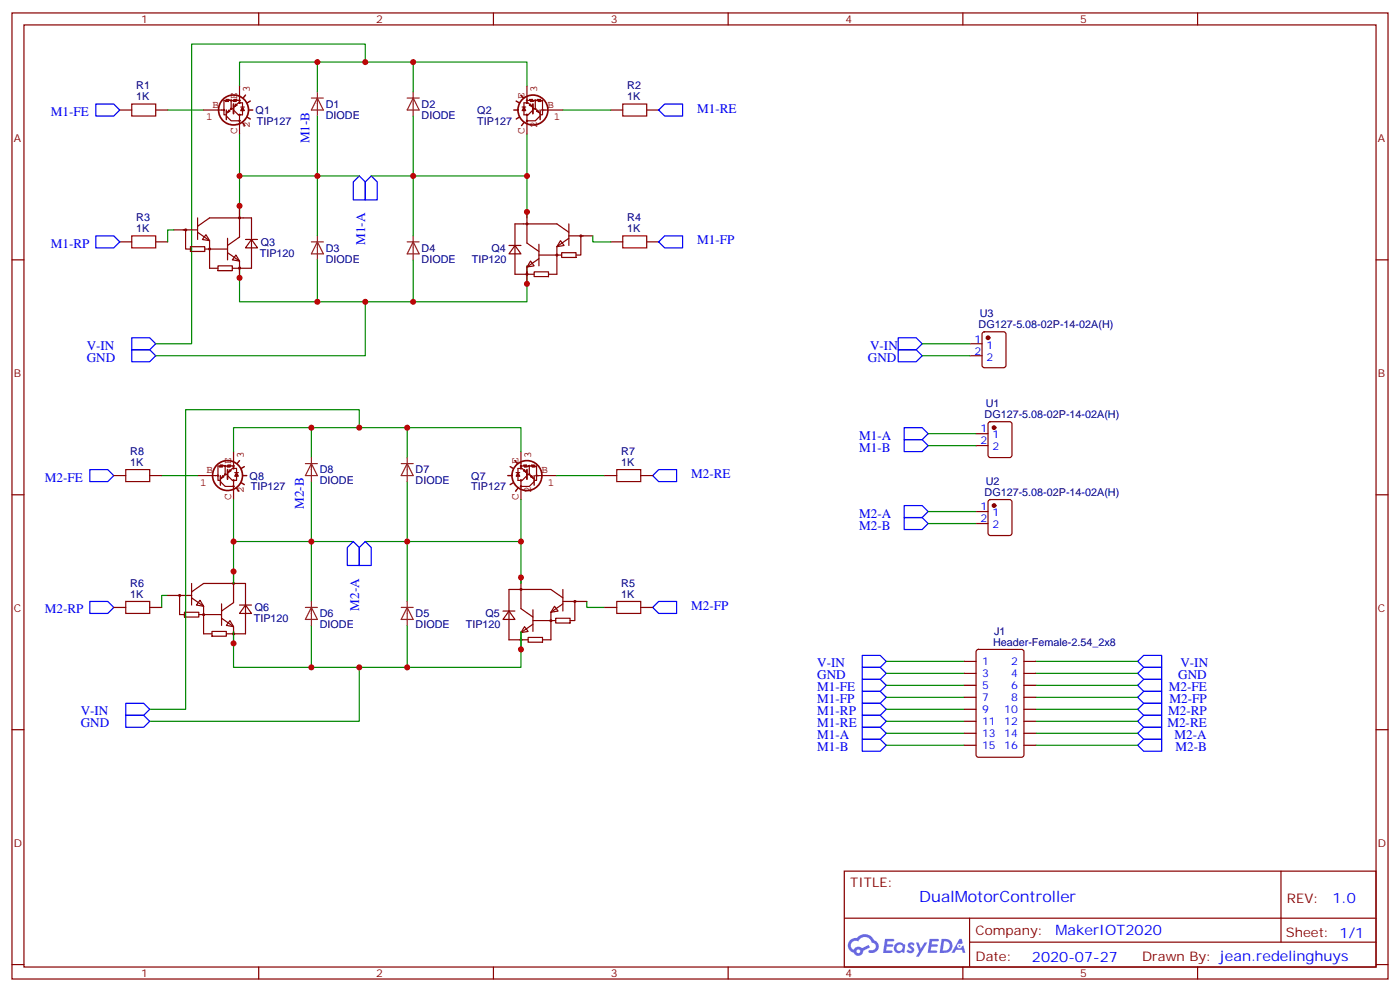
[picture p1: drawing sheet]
<svg xmlns="http://www.w3.org/2000/svg" width="412mm" height="292mm" viewBox="0 0 412 292" stroke-linecap="round" stroke-linejoin="round" font-family="sans-serif">
<g fill="none" stroke="#870000" stroke-width=".35">
<path d="M3.5 3.8h405.4v284.3h-405.4zM7.1 7.3h398.2v277.3h-398.2zM76.2 3.8v3.5M145.3 3.8v3.5M214.5 3.8v3.5M283.6 3.8v3.5M352.8 3.8v3.5M3.5 76.5h3.6M405.3 76.5h3.6M3.5 145.6h3.6M405.3 145.6h3.6M3.5 214.8h3.6"/>
<path d="M405.3 214.8h3.6M248.7 256.4h156.6v28.2h-156.6zM377.3 256.4v20.9M248.7 270.2h156.5M285.6 277.3h119.6M285.6 270.2v14.2M3.5 283.9h3.6M76.2 284.6v3.5M145.3 284.6v3.5M214.5 284.6v3.5M283.6 284.6v3.5M352.8 284.6v3.5"/>
<path d="M405.3 283.9h3.6"/>
</g>
<g fill="#5487ff">
<path d="M267.7 277.6a1.22 1.22 0 0 1 1.7 .2l-.4 .6a.47 .47 0 0 0-.3-.4 .47 .47 0 0 0-.5 .2l.1 .2a1.14 1.14 0 0 1 .8 1.8 1.14 1.14 0 0 1-1.9 0l-.2-.2 .5-.6 .7 .5a.29 .29 0 0 0 .3-.3 .29 .29 0 0 0-.2-.3 1.04 1.04 0 0 1-.6-1.7z"/>
<path d="M260.7 276.3h2.4l.3 .2-.2 .5-1.8 .1-.1 .8h1.5l.3 .4-.3 .4h-1.6l-.2 1.1h1.7l.2 .3-.2 .3-2.6 .1z"/>
<path d="M273.8 276.3h2.4l.3 .2-.1 .5-1.8 .1-.2 .8h1.6l.3 .4-.4 .4h-1.6l-.1 1.1h1.7l.2 .3-.2 .3-2.6 .1z"/>
<path d="M282.6 276.3h.7l.3 1.3-.6 .3a.69 .69 0 0 0-1 .3 .69 .69 0 0 0 .4 .9 .69 .69 0 0 0 .9-.6l.5-.2 .6 2.2h-.8l-.2-.9h-1.8l-.5 .9h-.8z"/>
<path d="M269.8 277.4h.8l.6 1.8 1.1-1.8h.9l-2.6 4.2h-.8l.9-1.5z"/>
<path d="M277.4 276.3l-.6 4.2h1.3a2.11 2.11 0 0 0 2.5-2.1 2.11 2.11 0 0 0-2.5-2.1zM278.1 277.1a1.39 1.39 0 0 1 1.7 1.4 1.39 1.39 0 0 1-1.8 1.3h-.3z"/>
<path d="M263.7 277.9a1.54 1.54 0 0 0-.1 2.2 1.54 1.54 0 0 0 2.2 .1l.6 .3 .3-2.3-.2-.3h-.4a1.49 1.49 0 0 0-2.4 0zM264 278.9a.94 .94 0 0 1 1.8 0 .94 .94 0 0 1-1.8 0z"/>
<path d="M250.4 276.7a2.18 2.18 0 0 0 1.1 3.7 1.44 1.44 0 0 0 1.6 .9 1.44 1.44 0 0 0 1.2-1.4l2-1.1-.5-.7-1.9 1a1.47 1.47 0 0 0-2.4 .4 1.39 1.39 0 0 1-.7-1.9 1.39 1.39 0 0 1 2-.5 2.12 2.12 0 0 1 2.2-1.3 2.12 2.12 0 0 1 1.9 1.7 1.14 1.14 0 0 1 1.1 1.4 1.14 1.14 0 0 1-1.7 .7 .43 .43 0 0 0-.5 .4 .43 .43 0 0 0 .4 .5 1.98 1.98 0 0 0 2.5-1.2 1.98 1.98 0 0 0-1.2-2.6 3.1 3.1 0 0 0-5.3-.6l-.9 .1zM252.3 280a.55 .55 0 0 1 1.1 0 .55 .55 0 0 1-1.1 0z"/>
<circle cx="282.6" cy="278.4" r=".26"/>
</g>
<g fill="none" stroke="#8c2424" stroke-width=".35">
<path d="M91.7 28.9h3.5M93.5 28.9l1.7 3.5h-3.5zM93.5 27.1v7M119.9 28.9h3.6M121.7 28.9l1.8 3.5h-3.6zM121.7 27.1v7M91.7 71.2h3.5M93.5 69.4v7.1M93.5 71.2l1.7 3.5h-3.5zM119.9 71.2h3.6M121.7 69.4v7.1M121.7 71.2l1.8 3.5h-3.6z"/>
<path d="M90 136.5h3.5M91.7 134.7v7M91.7 136.5l1.8 3.5h-3.5zM118.2 136.5h3.5M119.9 134.7v7M119.9 136.5l1.8 3.5h-3.5zM90 178.8h3.5M91.7 178.8l1.8 3.5h-3.5zM91.7 177v7.1M118.2 178.8h3.5M119.9 178.8l1.8 3.5h-3.5zM119.9 177v7.1"/>
</g>
<g fill="none" stroke="#008700" stroke-width=".35">
<path d="M93.5 18.3v8.8M107.6 18.3v-5.3h-51.2v88.2h-10.5M121.7 18.3v8.8M49.4 32.4h10.6M70.6 25.3v-7h84.6v7M70.6 39.4v24.7M93.5 34.1v35.3M121.7 34.1v35.3M155.2 39.4v24.7M165.8 32.4h14.1M70.6 51.8h35.2M109.4 51.8h45.8"/>
<path d="M51.2 67.7h-1.8v3.5M70.6 78.2v10.6h84.6v-10.6M93.5 76.5v12.3M121.7 76.5v12.3M174.6 69.4v1.8h5.3M107.6 88.8v15.9h-61.7M271.6 101.2h14.2M271.6 104.7h14.2M47.6 140h10.6M68.8 132.9v-7h84.7v7M91.7 125.9v8.8M105.8 125.9v-5.3h-51.1v88.2h-10.6"/>
<path d="M119.9 125.9v8.8M164 140h14.2M273.4 127.6h14.1M273.4 131.2h14.1M68.8 147v24.7M68.8 159.4h35.3M91.7 141.7v35.3M107.6 159.4h45.9M119.9 141.7v35.3M153.5 147v24.7M273.4 150.6h14.1M273.4 154.1h14.1"/>
<path d="M49.4 175.3h-1.8v3.5M172.9 177v1.8h5.3M68.8 185.8v10.6h84.7v-10.6M91.7 184.1v12.3M105.8 196.4v15.9h-61.7M119.9 184.1v12.3M261.1 198.2h22.9M261.1 194.7h22.9M305.2 194.7h29.9M305.2 198.2h29.9M261.1 201.7h22.9M261.1 205.2h22.9"/>
<path d="M261.1 208.8h22.9M261.1 212.3h22.9M261.1 215.8h22.9M261.1 219.4h22.9M305.2 219.4h29.9M305.2 215.8h29.9M305.2 212.3h29.9M305.2 208.8h29.9M305.2 205.2h29.9M305.2 201.7h29.9"/>
</g>
<path d="M38.8 30.6h7.1v3.5h-7.1zM183.4 30.6h7.1v3.5h-7.1zM38.8 69.4h7.1v3.6h-7.1zM183.4 69.4h7.1v3.6h-7.1zM37 138.2h7.1v3.5h-7.1zM181.7 138.2h7v3.5h-7zM37 177h7.1v3.6h-7.1zM181.7 177h7v3.6h-7z" fill="none" stroke="#a10000" stroke-width=".35"/>
<g fill="none" stroke="#870000" stroke-width=".35">
<path d="M35.3 32.4h3.5M45.9 32.4h3.5M179.9 32.4h3.5M190.5 32.4h3.5M35.3 71.2h3.5M45.9 71.2h3.5M51.2 67.7h7M54.7 67.7v5.6h1.4M56.1 72.6h4.2v1.4h-4.2zM58.2 66.6l3.5-2.5h12.4v14.9h-3.5M58.2 68.4l3.5 2.4v8.2h2.5M58.2 64.1v6.4"/>
<path d="M60.3 73.3h6.7M60.7 69.1l1 1.7-2.1-.3zM64.2 78.2h4.2v1.5h-4.2zM67 74.4l3.6 2.4v2.2h-2.2M67 70.1v6.4M69.5 75.1l1.1 1.7-2.2-.3zM70.6 60.6v9.2l-3.6 2.4M70.6 78.2v3.6M72.3 70.5h3.5M74.1 70.5l1.7 2.5h-3.5zM149.9 72.2h3.6M151.7 72.2l1.8 2.5h-3.6z"/>
<path d="M155.2 62.4v9.1l3.5 2.5M156.3 76.8l1 1.4-2.1 .4zM158.7 76.1l-3.5 2.5v2.1h2.1M158.7 75.1h6.8M158.7 71.9v6.3M165.1 70.8l1.1 1.4-2.2 .4zM165.5 74.4h4.2v1.4h-4.2zM167.6 68.4l-3.6-2.5h-12.3v14.8h3.5M167.6 69.4h7M167.6 70.1l-3.6 2.5v8.1h-2.4M167.6 65.9v6.3M171.1 69.4v5.7h-1.4"/>
<path d="M179.9 71.2h3.5M190.5 71.2h3.5M155.2 80v3.5M157.3 80h4.3v1.4h-4.3zM289.5 97.9l.5-.3h5.6l.7 .5v9.4l-.4 .7h-5.9l-.7-.4v-9.4zM285.8 101.2h3.5M285.8 104.7h3.5M33.5 140h3.5M44.1 140h3.5M178.2 140h3.5M188.7 140h3.6M287.5 127.6h3.5"/>
<path d="M287.5 131.2h3.5M291.3 124.3l.4-.2h5.7l.6 .4 .1 9.5-.5 .6-5.9 .1-.6-.5-.1-9.4zM287.5 150.6h3.5M287.5 154.1h3.5M291.3 147.2l.4-.2h5.7l.6 .5 .1 9.4-.5 .7h-5.9l-.6-.4-.1-9.5zM33.5 178.8h3.5M44.1 178.8h3.5M49.4 175.3h7M52.9 175.3v5.6h1.4M56.4 174.2l3.6-2.5h12.3v14.8h-3.5M56.4 176l3.6 2.4v8.1h2.4M56.4 171.7v6.4"/>
<path d="M58.9 176.7l1.1 1.7-2.1-.3zM65.3 177.7v6.4M68.8 168.2v9.2l-3.5 2.4M70.6 178.1h3.5M72.3 178.1l1.8 2.5h-3.5zM148.2 179.8h3.5M149.9 179.8l1.8 2.5h-3.5zM153.5 170v9.1l3.5 2.5M157 179.5v6.3M163.3 178.4l1.1 1.4-2.1 .4zM165.8 176l-3.5-2.5h-12.4v14.8h3.6M165.8 177h7.1"/>
<path d="M165.8 177.7l-3.5 2.5v8.1h-2.5M165.8 173.5v6.3M169.3 177v5.7h-1.4M178.2 178.8h3.5M188.7 178.8h3.6M54.3 180.2h4.3v1.4h-4.3zM58.6 180.9h6.7M62.4 185.8h4.3v1.5h-4.3zM65.3 182l3.5 2.4v2.1h-2.1M67.7 182.7l1.1 1.7-2.1-.3zM68.8 185.8v3.6M153.5 187.6v3.5"/>
<path d="M154.5 184.4l1.1 1.4-2.1 .4zM155.6 187.6h4.2v1.4h-4.2zM157 183.7l-3.5 2.5v2.1h2.1M157 182.7h6.7M163.7 182h4.2v1.4h-4.2zM284 194.7h3.5M284 198.2h3.5M287.7 191.3l.5-.2h12.7l.7 .5v30.6l-.4 .6-13 .1-.6-.5-.1-30.6zM301.6 194.7h3.6M301.6 198.2h3.6M284 201.7h3.5M284 205.2h3.5"/>
<path d="M284 208.8h3.5M284 212.3h3.5M284 215.8h3.5M284 219.4h3.5M301.6 201.7h3.6M301.6 205.2h3.6M301.6 208.8h3.6M301.6 212.3h3.6M301.6 215.8h3.6M301.6 219.4h3.6"/>
<circle cx="54.7" cy="67.7" r=".26"/>
<circle cx="61.7" cy="73.3" r=".26"/>
<circle cx="70.6" cy="64.1" r=".26"/>
<circle cx="70.6" cy="79" r=".26"/>
<circle cx="155.2" cy="65.9" r=".26"/>
<circle cx="164" cy="75.1" r=".26"/>
<circle cx="171.1" cy="69.4" r=".26"/>
<circle cx="155.2" cy="80.7" r=".26"/>
<circle cx="52.9" cy="175.3" r=".26"/>
<circle cx="68.8" cy="171.7" r=".26"/>
<circle cx="153.5" cy="173.5" r=".26"/>
<circle cx="169.3" cy="177" r=".26"/>
<circle cx="60" cy="180.9" r=".26"/>
<circle cx="68.8" cy="186.5" r=".26"/>
<circle cx="153.5" cy="188.3" r=".26"/>
<circle cx="162.3" cy="182.7" r=".26"/>
</g>
<g fill="none" stroke="#00f" stroke-width=".35">
<path d="M28.2 30.6h5.3l1.8 1.8-1.8 1.7h-5.3zM195.8 30.6h5.3v3.5h-5.3l-1.8-1.7zM105.8 51.8l1.8 1.8v5.2h-3.5v-5.2zM109.4 51.8l1.7 1.8v5.2h-3.5v-5.2zM28.2 69.4h5.3l1.8 1.8-1.8 1.8h-5.3zM194 71.2l1.8-1.8h5.3v3.6h-5.3zM38.8 99.4h5.3l1.8 1.8-1.8 1.7h-5.3zM264.6 99.4h5.3l1.7 1.8-1.7 1.7h-5.3zM38.8 102.9h5.3l1.8 1.8-1.8 1.8h-5.3zM264.6 102.9h5.3l1.7 1.8-1.7 1.8h-5.3zM26.5 138.2h5.2l1.8 1.8-1.8 1.7h-5.2zM192.3 140l1.7-1.8h5.3v3.5h-5.3z"/>
<path d="M266.3 129.4h5.3l1.8 1.8-1.8 1.7h-5.3zM266.3 125.9h5.3l1.8 1.7-1.8 1.8h-5.3zM104.1 159.4l1.7 1.7v5.3h-3.5v-5.3zM107.6 159.4l1.8 1.7v5.3h-3.6v-5.3zM266.3 152.3h5.3l1.8 1.8-1.8 1.8h-5.3zM266.3 148.8h5.3l1.8 1.8-1.8 1.7h-5.3zM26.5 177h5.2l1.8 1.8-1.8 1.8h-5.2zM192.3 178.8l1.7-1.8h5.3v3.6h-5.3zM254 192.9h5.3l1.8 1.8-1.8 1.7h-5.3zM254 196.4h5.3l1.8 1.8-1.8 1.8h-5.3zM254 200h5.3l1.8 1.7-1.8 1.8h-5.3zM335.1 194.7l1.8-1.8h5.3v3.5h-5.3z"/>
<path d="M336.9 200h5.3v3.5h-5.3l-1.8-1.8zM336.9 196.4h5.3v3.6h-5.3l-1.8-1.8zM37 210.5h5.3l1.8 1.8-1.8 1.8h-5.3zM37 207h5.3l1.8 1.8-1.8 1.7h-5.3zM254 203.5h5.3l1.8 1.7-1.8 1.8h-5.3zM254 207h5.3l1.8 1.8-1.8 1.7h-5.3zM254 210.5h5.3l1.8 1.8-1.8 1.8h-5.3zM254 214.1h5.3l1.8 1.7-1.8 1.8h-5.3zM254 217.6h5.3l1.8 1.8-1.8 1.7h-5.3zM335.1 215.8l1.8-1.7h5.3v3.5h-5.3zM336.9 217.6h5.3v3.5h-5.3l-1.8-1.7zM336.9 210.5h5.3v3.6h-5.3l-1.8-1.8z"/>
<path d="M336.9 207h5.3v3.5h-5.3l-1.8-1.7zM336.9 203.5h5.3v3.5h-5.3l-1.8-1.8z"/>
</g>
<g fill="#850000" stroke="#850000" stroke-width=".35">
<path d="M71.4 31.5l.6 1.1h-1.1z"/>
<path d="M154.3 31.5l.6 1.1h-1.1z"/>
<path d="M152.6 139.1l.5 1.1h-1.1z"/>
<path d="M69.7 139.1l.5 1.1h-1.1z"/>
</g>
<g fill="none" stroke="#850000" stroke-width=".35">
<path d="M60 32.4h5.8M66.1 32.3l-.3 .1 .2 .2 .1-.2M67.4 32.4l.3 .3-.7 .4zM68.1 29.6h-.5l-.2-.4-.2 .7-.2-.7-.1 .7-.2-.7-.2 .7-.2-.3h-.3v4.2h.7M68.2 29.4l-.3 .2 .2 .1 .2-.1M68.2 31.9l-.3 .1 .2 .2 .2-.2M68.8 32h-.7l-1.4 1.4M68.8 32.4l1.4 1.4h.4v1.8h-2.5l-1.4-1.5M69.5 30.6l.3 .4-.7 .3zM70.6 29.6v.7h-.4l-1.4 1.4M70.6 29.6h-.8l-.1-.4-.2 .7-.2-.7-.2 .7-.1-.7-.2 .7-.2-.3h-.5v2.4M70.6 25.3v4.3"/>
<path d="M70.6 35.7v3.7M70.6 30.3h.8v1.2M70.7 29.4l-.3 .2 .2 .1 .1-.1M70.7 30.2l-.3 .1 .2 .1 .1-.1M70.7 33.7l-.3 .1 .2 .2 .1-.2M70.7 35.4l-.3 .2 .2 .1 .1-.1M70.9 31.5h1.1M71.4 32.6v1.2h-.8M153.8 31.5h1.1M154.3 32.6v1.2h.9M155.1 29.4l.3 .2-.2 .1-.2-.1M155.1 30.2l.3 .1-.2 .1-.2-.1"/>
<path d="M155.1 33.7l.3 .1-.2 .2-.2-.2M155.1 35.4l.3 .2-.2 .1-.2-.1M155.2 29.6v.7h.4l1.4 1.4M155.2 29.6h.7l.2-.4 .2 .7 .2-.7 .1 .7 .2-.7 .2 .7 .2-.3h.5v2.4M155.2 30.3h-.9v1.2M155.2 25.3v4.3M155.2 35.7v3.7M156.3 30.6l.3 .7-.7-.3zM157 32h.7l1.4 1.4M157 32.4l-1.4 1.4h-.4v1.8h2.5l1.4-1.5M157.6 29.4l.3 .2-.2 .1-.2-.1M157.6 31.9l.3 .1-.2 .2-.2-.2"/>
<path d="M157.7 29.6h.5l.2-.4 .2 .7 .1-.7 .2 .7 .2-.7 .2 .7 .2-.3h.3v4.2h-.7M158 32.7l.4-.3 .3 .7zM159.7 32.3l.3 .1-.2 .2-.2-.2M160 32.4h5.8M58.2 140h5.8M64.3 139.9l-.3 .1 .2 .2 .2-.2M65.6 140l.4 .3-.7 .4zM66.3 137.2h-.5l-.2-.4-.2 .7-.1-.7-.2 .7-.2-.7-.2 .7-.1-.3h-.4v4.2h.7M66.5 137l-.4 .2 .2 .1 .2-.1M66.5 139.5l-.4 .1 .2 .2 .2-.2M67 139.6h-.7l-1.4 1.4M67 140l1.4 1.4h.4v1.8h-2.5l-1.4-1.5"/>
<path d="M67.7 138.2l.4 .4-.7 .3zM68.8 137.2v.7h-.4l-1.4 1.4M68.8 137.2h-.7l-.2-.4-.2 .7-.1-.7-.2 .7-.2-.7-.2 .7-.1-.3h-.6v2.4M68.8 137.9h.9v1.2M68.8 132.9v4.3M68.9 137l-.3 .2 .2 .1 .2-.1M68.9 137.7l-.3 .2 .2 .1 .2-.1M69.1 139.1h1.1M152 139.1h1.1M153.3 137l.3 .2-.1 .1-.2-.1M153.3 137.7l.3 .2-.1 .1-.2-.1M153.5 137.2v.7h.3l1.4 1.4"/>
<path d="M153.5 137.2h.7l.1-.4 .2 .7 .2-.7 .2 .7 .1-.7 .2 .7 .2-.3h.5v2.4M153.5 132.9v4.3M153.5 137.9h-.9v1.2M154.2 138.6l.3-.4 .4 .7zM155.2 139.6h.7l1.4 1.4M155.2 140l-1.4 1.4h-.3v1.8h2.4l1.4-1.5M155.8 137l.3 .2-.2 .1-.1-.1M155.8 139.5l.3 .1-.2 .2-.1-.2M155.9 137.2h.6l.1-.4 .2 .7 .2-.7 .2 .7 .1-.7 .2 .7 .2-.3h.3v4.2h-.7M157.9 139.9l.3 .1-.2 .2-.1-.2M158.2 140h5.8M68.8 143.3v3.7"/>
<path d="M68.9 141.3l-.3 .1 .2 .2 .2-.2M68.9 143l-.3 .2 .2 .1 .2-.1M69.7 140.2v1.2h-.9M152.6 140.2v1.2h.9M153.3 141.3l.3 .1-.1 .2-.2-.2M153.3 143l.3 .2-.1 .1-.2-.1M153.5 143.3v3.7M156.3 140.3l.3-.3 .4 .7z"/>
</g>
<path d="M73.2 32.2a4.4 4.4 0 0 0-6.5-3.7 4.4 4.4 0 0 0-.5 7.4 4.4 4.4 0 0 0 6.9-2.7l.1-.8M152.6 32.2a4.4 4.4 0 0 1 6.5-3.7 4.4 4.4 0 0 1 .5 7.4 4.4 4.4 0 0 1-7-2.7v-.8M71.4 139.8a4.4 4.4 0 0 0-6.4-3.7 4.4 4.4 0 0 0-.6 7.4 4.4 4.4 0 0 0 7-2.7v-.8M150.8 139.8a4.4 4.4 0 0 1 6.5-3.7 4.4 4.4 0 0 1 .5 7.4 4.4 4.4 0 0 1-6.9-2.7l-.1-.8" fill="none" stroke="#850000" stroke-width=".49"/>
<g fill="none" stroke="#850000" stroke-width=".42">
<path d="M66.7 32.4v2.8M71.4 36.1l.7 .9M72.3 28l-.7 .9M72.8 34.5l.9 .5M73.2 32.4h1.2M73.7 29.7l-.9 .6M151.3 32.4h1.3M152 29.7l.9 .6M152.9 34.5l-.9 .5M153.5 28l.7 .9M154.3 36.1l-.7 .9M159.1 32.4v2.8"/>
<path d="M64.9 140v2.8M70.6 135.6l-.8 .9M71.4 140h1.3M72 137.3l-.9 .6M149.6 140h1.2M150.3 137.3l.9 .6M151.7 135.6l.7 .9M157.3 140v2.8M69.7 143.7l.7 .9M71.1 142.1l.9 .5M151.2 142.1l-.9 .5M152.6 143.7l-.7 .9"/>
</g>
<path d="M68.8 30.6v2.8M157 30.6v2.8M67 138.2v2.8M155.2 138.2v2.8" fill="none" stroke="#850000" stroke-width=".53"/>
<g fill="#870000" stroke="#870000" stroke-width=".35">
<circle cx="292.8" cy="125.9" r=".53"/>
<circle cx="292.8" cy="148.8" r=".53"/>
<circle cx="291" cy="99.4" r=".53"/>
</g>
<g fill="#c00">
<circle cx="153.5" cy="191.1" r=".88"/>
<circle cx="153.5" cy="170" r=".88"/>
<circle cx="105.8" cy="196.4" r=".88"/>
<circle cx="153.5" cy="159.4" r=".88"/>
<circle cx="68.8" cy="159.4" r=".88"/>
<circle cx="105.8" cy="125.9" r=".88"/>
<circle cx="68.8" cy="168.2" r=".88"/>
<circle cx="68.8" cy="189.4" r=".88"/>
<circle cx="70.6" cy="81.8" r=".88"/>
<circle cx="70.6" cy="60.6" r=".88"/>
<circle cx="107.6" cy="18.3" r=".88"/>
<circle cx="70.6" cy="51.8" r=".88"/>
<circle cx="93.5" cy="51.8" r=".88"/>
<circle cx="93.5" cy="88.8" r=".88"/>
<circle cx="93.5" cy="18.3" r=".88"/>
<circle cx="121.7" cy="18.3" r=".88"/>
<circle cx="121.7" cy="88.8" r=".88"/>
<circle cx="121.7" cy="51.8" r=".88"/>
<circle cx="155.2" cy="51.8" r=".88"/>
<circle cx="107.6" cy="88.8" r=".88"/>
<circle cx="155.2" cy="62.4" r=".88"/>
<circle cx="155.2" cy="83.5" r=".88"/>
<circle cx="119.9" cy="125.9" r=".88"/>
<circle cx="91.7" cy="125.9" r=".88"/>
<circle cx="91.7" cy="196.4" r=".88"/>
<circle cx="119.9" cy="196.4" r=".88"/>
<circle cx="119.9" cy="159.4" r=".88"/>
<circle cx="91.7" cy="159.4" r=".88"/>
</g>
<text font-size="4.6" fill="#00f" x="270.8" y="265.4">DualMotorController</text>
<g font-size="4.2" fill="#00f">
<text x="392.5" y="265.7">1.0</text>
<text x="310.9" y="275.2">MakerIOT2020</text>
<text x="304" y="283">2020-07-27</text>
</g>
<g font-size="3.9" fill="#00f">
<text x="14.9" y="34.2">M1-FE</text>
<text x="205.4" y="33.1">M1-RE</text>
<text x="91.2" y="42.2" transform="rotate(-90 91.2 42.2)">M1-B</text>
<text x="205.4" y="71.9">M1-FP</text>
<text x="14.9" y="73">M1-RP</text>
<text x="107.6" y="72.1" transform="rotate(-90 107.6 72.1)">M1-A</text>
<text x="25.5" y="103">V-IN</text>
<text x="25.5" y="106.5">GND</text>
<text x="255.7" y="106.5">GND</text>
<text x="256.3" y="102.9">V-IN</text>
<text x="253.1" y="129.4">M1-A</text>
<text x="253.1" y="132.9">M1-B</text>
<text x="13.2" y="141.8">M2-FE</text>
<text x="203.6" y="140.7">M2-RE</text>
<text x="89.5" y="149.8" transform="rotate(-90 89.5 149.8)">M2-B</text>
<text x="253.1" y="155.9">M2-B</text>
<text x="253.1" y="152.3">M2-A</text>
<text x="105.8" y="179.7" transform="rotate(-90 105.8 179.7)">M2-A</text>
<text x="203.6" y="179.5">M2-FP</text>
<text x="13.2" y="180.6">M2-RP</text>
<text x="240.7" y="196.4">V-IN</text>
<text x="347.7" y="196.4">V-IN</text>
<text x="240.7" y="200">GND</text>
<text x="240.7" y="203.5">M1-FE</text>
<text x="344.3" y="203.5">M2-FE</text>
<text x="347.1" y="200">GND</text>
<text x="240.7" y="207">M1-FP</text>
<text x="344.5" y="207">M2-FP</text>
<text x="23.8" y="214.1">GND</text>
<text x="23.8" y="210.5">V-IN</text>
<text x="240.7" y="210.5">M1-RP</text>
<text x="240.7" y="214.1">M1-RE</text>
<text x="343.9" y="214.1">M2-RE</text>
<text x="344.1" y="210.5">M2-RP</text>
<text x="240.7" y="217.6">M1-A</text>
<text x="240.7" y="221.1">M1-B</text>
<text x="346" y="217.6">M2-A</text>
<text x="346.2" y="221.1">M2-B</text>
</g>
<g font-size="3.9" fill="#800">
<text x="250.5" y="261">TITLE:</text>
<text x="379.1" y="265.7">REV:</text>
<text x="287.4" y="275.2">Company:</text>
<text x="378.7" y="275.8">Sheet: 1/1</text>
<text x="287.4" y="282.9">Date:</text>
<text x="336.4" y="282.9">Drawn By: jean.redelinghuys</text>
</g>
<g font-size="3.2" fill="#800">
<text x="41.6" y="6.8">1</text>
<text x="110.8" y="6.8">2</text>
<text x="179.9" y="6.8">3</text>
<text x="249.1" y="6.8">4</text>
<text x="318.2" y="6.8">5</text>
<text x="4.1" y="41.9">A</text>
<text x="405.9" y="41.9">A</text>
<text x="4.1" y="111.1">B</text>
<text x="405.9" y="111.1">B</text>
<text x="4.1" y="180.2">C</text>
<text x="405.9" y="180.2">C</text>
<text x="4.1" y="249.3">D</text>
<text x="405.9" y="249.3">D</text>
<text x="41.6" y="287.6">1</text>
<text x="110.8" y="287.6">2</text>
<text x="179.9" y="287.6">3</text>
<text x="249.1" y="287.6">4</text>
<text x="318.2" y="287.6">5</text>
</g>
<g font-size="3.2" fill="#000080">
<text x="40.1" y="29.6">1K</text>
<text x="40.1" y="26.3">R1</text>
<text x="184.8" y="29.6">1K</text>
<text x="184.8" y="26.3">R2</text>
<text x="75.3" y="33.6">Q1</text>
<text x="96" y="35">DIODE</text>
<text x="96" y="31.8">D1</text>
<text x="124.2" y="35">DIODE</text>
<text x="124.2" y="31.8">D2</text>
<text x="140.6" y="33.6">Q2</text>
<text x="75.6" y="36.7">TIP127</text>
<text x="140.6" y="36.7">TIP127</text>
<text x="40.1" y="65.1">R3</text>
<text x="184.8" y="65.1">R4</text>
<text x="40.1" y="68.4">1K</text>
<text x="184.8" y="68.4">1K</text>
<text x="76.6" y="75.6">TIP120</text>
<text x="76.8" y="72.3">Q3</text>
<text x="96" y="77.3">DIODE</text>
<text x="96" y="74.1">D3</text>
<text x="124.2" y="77.3">DIODE</text>
<text x="124.2" y="74.1">D4</text>
<text x="139" y="77.3">TIP120</text>
<text x="144.7" y="74.1">Q4</text>
<text x="288.6" y="93.4">U3</text>
<text x="288.3" y="96.6">DG127-5.08-02P-14-02A(H)</text>
<text x="290.4" y="119.9">U1</text>
<text x="290" y="123">DG127-5.08-02P-14-02A(H)</text>
<text x="38.4" y="137.2">1K</text>
<text x="38.4" y="133.9">R8</text>
<text x="183" y="137.2">1K</text>
<text x="183" y="133.9">R7</text>
<text x="73.5" y="141.2">Q8</text>
<text x="94.2" y="142.6">DIODE</text>
<text x="94.2" y="139.4">D8</text>
<text x="122.4" y="142.6">DIODE</text>
<text x="122.4" y="139.4">D7</text>
<text x="138.8" y="141.2">Q7</text>
<text x="290.4" y="142.8">U2</text>
<text x="73.9" y="144.3">TIP127</text>
<text x="138.8" y="144.3">TIP127</text>
<text x="290" y="146">DG127-5.08-02P-14-02A(H)</text>
<text x="38.4" y="172.7">R6</text>
<text x="183" y="172.7">R5</text>
<text x="38.4" y="176">1K</text>
<text x="75" y="179.9">Q6</text>
<text x="183" y="176">1K</text>
<text x="74.8" y="183.1">TIP120</text>
<text x="94.2" y="184.9">DIODE</text>
<text x="94.2" y="181.7">D6</text>
<text x="122.4" y="184.9">DIODE</text>
<text x="122.4" y="181.7">D5</text>
<text x="137.2" y="184.9">TIP120</text>
<text x="143" y="181.7">Q5</text>
<text x="292.5" y="190.1">Header-Female-2.54_2x8</text>
<text x="292.9" y="186.9">J1</text>
</g>
<g font-size="3.2" fill="#840000">
<text x="69.8" y="29" transform="rotate(-90 69.8 29)">E</text>
<text x="73.6" y="27.1" transform="rotate(-90 73.6 27.1)">3</text>
<text x="154.5" y="29" transform="rotate(-90 154.5 29)">E</text>
<text x="158.2" y="27.1" transform="rotate(-90 158.2 27.1)">3</text>
<text x="60.7" y="35.4">1</text>
<text x="62.6" y="31.7">B</text>
<text x="161.3" y="31.7">B</text>
<text x="163.2" y="35.4">1</text>
<text x="69.8" y="39.5" transform="rotate(-90 69.8 39.5)">C</text>
<text x="73.6" y="37.6" transform="rotate(-90 73.6 37.6)">2</text>
<text x="154.5" y="39.5" transform="rotate(-90 154.5 39.5)">C</text>
<text x="158.2" y="37.6" transform="rotate(-90 158.2 37.6)">2</text>
<text x="68.1" y="136.6" transform="rotate(-90 68.1 136.6)">E</text>
<text x="71.8" y="134.7" transform="rotate(-90 71.8 134.7)">3</text>
<text x="152.8" y="136.6" transform="rotate(-90 152.8 136.6)">E</text>
<text x="156.5" y="134.7" transform="rotate(-90 156.5 134.7)">3</text>
<text x="58.9" y="143">1</text>
<text x="60.9" y="139.3">B</text>
<text x="159.5" y="139.3">B</text>
<text x="161.4" y="143">1</text>
<text x="68.1" y="147.1" transform="rotate(-90 68.1 147.1)">C</text>
<text x="71.8" y="145.2" transform="rotate(-90 71.8 145.2)">2</text>
<text x="152.8" y="147.1" transform="rotate(-90 152.8 147.1)">C</text>
<text x="156.5" y="145.2" transform="rotate(-90 156.5 145.2)">2</text>
</g>
<g font-size="3.2" fill="#00f">
<text x="287.1" y="100.8">1</text>
<text x="287.1" y="104.4">2</text>
<text x="290.6" y="102.6">1</text>
<text x="290.6" y="106.1">2</text>
<text x="288.8" y="127.3">1</text>
<text x="288.8" y="130.8">2</text>
<text x="292.3" y="129">1</text>
<text x="292.3" y="132.6">2</text>
<text x="288.8" y="150.2">1</text>
<text x="288.8" y="153.7">2</text>
<text x="292.3" y="152">1</text>
<text x="292.3" y="155.5">2</text>
<text x="289.3" y="195.7">1</text>
<text x="297.8" y="195.7">2</text>
<text x="289.3" y="199.2">3</text>
<text x="289.3" y="202.8">5</text>
<text x="297.8" y="199.2">4</text>
<text x="297.8" y="202.8">6</text>
<text x="289.3" y="206.3">7</text>
<text x="289.3" y="209.8">9</text>
<text x="295.8" y="209.8">10</text>
<text x="297.8" y="206.3">8</text>
<text x="289.3" y="213.4">11</text>
<text x="295.8" y="213.4">12</text>
<text x="289.3" y="216.9">13</text>
<text x="289.3" y="220.4">15</text>
<text x="295.8" y="216.9">14</text>
<text x="295.8" y="220.4">16</text>
</g>
</svg>
